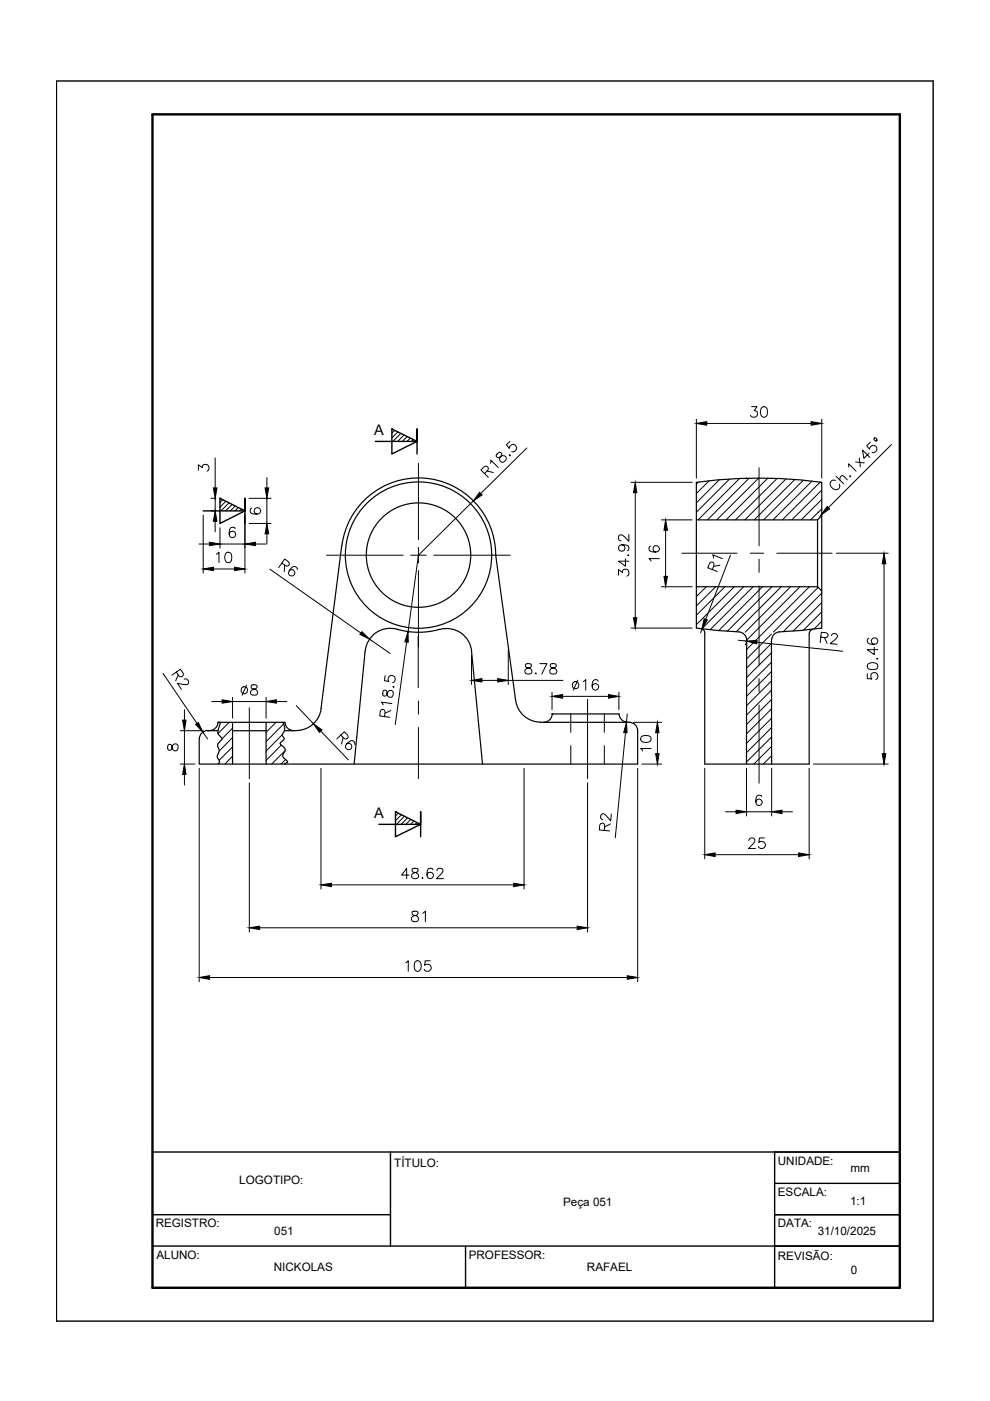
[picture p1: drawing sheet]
<svg xmlns="http://www.w3.org/2000/svg" width="210mm" height="297mm" viewBox="0 0 210 297" stroke-linecap="round" stroke-linejoin="round" font-family="sans-serif">
<!-- layer: HACHURA -->
<g fill="none" stroke="#000" stroke-width=".21">
<path d="M83.7 91.3l-.6 .5M84.4 91.6l-1.3 1.2M85 91.9l-1.7 1.7M85.7 92.2l-1.4 1.4M86.3 92.6l-1 1M87 92.9l-.7 .7M87.7 93.2l-.4 .4M88.3 93.5v.1M47.2 105.9l-.6 .6M47.9 106.3l-1.3 1.3M48.5 106.6l-1.7 1.7M49.2 107l-1.4 1.3"/>
<path d="M49.9 107.3l-1.1 1M50.5 107.6l-.7 .7M148.1 102.2l-.5 .4M150.4 101.9l-2.8 2.7M152.5 101.7l-4.9 4.9M154.7 101.6l-7.1 7M156.8 101.5l-8.8 8.7M158.8 101.4l-8.8 8.8M160.9 101.4l-8.9 8.8M162.8 101.4l-8.8 8.8M164.7 101.5l-8.8 8.7M166.7 101.5l-8.8 8.7"/>
<path d="M168.5 101.7l-8.6 8.5M170.3 101.8l-8.4 8.4M172.2 102l-8.3 8.2M173.9 102.2l-8 8M174.2 103.9l-6.3 6.3M174.2 105.9l-4.3 4.3M174.2 107.9l-2.3 2.3M147.8 124.4l-.2 .1M149.8 124.4l-2.2 2.1M151.8 124.4l-4.2 4.1M153.7 124.4l-6.1 6.1M155.7 124.4l-8.1 8"/>
<path d="M157.7 124.4l-8.9 8.9M159.7 124.4l-9.1 9.1M161.7 124.4l-9.3 9.3M163.6 134.4l-5.3 5.3M163.6 136.4l-5.3 5.3M163.6 138.4l-5.3 5.3M163.6 124.4l-9.4 9.4M165.6 124.4l-9.5 9.5M167.6 124.4l-9.6 9.6M169.6 124.4l-11.3 11.3M171.6 124.4l-13.3 13.3M173.5 124.5l-9.5 9.5"/>
<path d="M174.2 125.8l-8.1 8.1M174.2 127.7l-6 6.1M174.2 129.7l-3.9 3.9M174.2 131.7l-1.6 1.7M48.6 153.1l-2.4 2.4M49.3 154.4l-2.2 2.2M49.3 156.4l-2.8 2.8M49.3 158.4l-2.8 2.8M56.5 153.1l-.1 .2M58.5 153.1l-2.1 2.2M59.6 158l-3.2 3.2M59.8 155.8l-3.4 3.4"/>
<path d="M60.1 153.5l-3.7 3.8M60.4 159.2l-2.8 2.8M163.6 140.4l-5.3 5.3M163.6 142.4l-5.3 5.2M163.6 144.4l-5.3 5.2M163.6 146.3l-5.3 5.3M163.6 148.3l-5.3 5.3M163.6 150.3l-5.3 5.3M163.6 152.3l-5.3 5.3M163.6 154.3l-5.3 5.3M163.6 156.3l-5.3 5.3M163.6 158.3l-3.8 3.7"/>
<path d="M49.3 160.3l-1.6 1.7M60.6 161l-1 1M84.4 172.4l-.6 .6M85.1 172.7l-1.3 1.3M85.8 173l-1.7 1.8M86.4 173.4l-1.3 1.4M87.1 173.7l-1.1 1.1M87.7 174.1l-.6 .7M88.4 174.4l-.4 .4M89.1 174.7v.1M163.6 160.3l-1.8 1.7"/>
</g>
<!-- layer: CONTORNO 1 -->
<g fill="none" stroke="#000" stroke-width=".25">
<path d="M83.1 91h.1M46.6 105.6h.1M72.5 115.6l-4.4 34.7M72.5 115.6a16.4 16.4 0 0 1 17.3-14.2 16.4 16.4 0 0 1 15.3 16.3M105.1 117.7l4.2 30.8a5.3 5.3 0 0 0 5.3 4.6M158.3 101.4h.1M163.6 101.4h.1M173.3 110.2v14.2M174.2 109.3l-.9 .9h-25.7M77.4 138l-2.3 24M84.2 133.4a16.4 16.4 0 0 0 9 0M84.2 133.4a5.3 5.3 0 0 0-6.8 4.6"/>
<path d="M93.2 133.5a5.3 5.3 0 0 1 6.8 4.5M100 138.1l2.3 23.9M147.6 124.4h25.7M148.7 133.3a.87 .87 0 0 1 .7 .9v27.8h22.2v-27.7M156.6 134a1.76 1.76 0 0 1 1.7 1.7v26.3M163.6 135.7v26.3M165.3 134a1.76 1.76 0 0 0-1.7 1.7M172.4 133.4a.87 .87 0 0 0-.8 .9M173.3 124.4l.9 .9v7.9l-8.9 .8M174.2 125.3v-23a99.8 99.8 0 0 0-26.6 0v30.9l9 .8M42.2 156.7v5.3h93M44 154.9h.1"/>
<path d="M44 154.9h2.2M44 154.9a1.76 1.76 0 0 0-1.7 1.7M46.2 153.1h14.2M46.2 153.1h.1M46.2 153.1a1.76 1.76 0 0 1-1.7 1.8M46.8 153.1a4.5 4.5 0 0 0-.5 2.6l.8 .9-.6 .8a1.1 1.1 0 0 0 0 1.6l-.5 1.5 .6 .9-.3 .6M49.3 153.1v8.9M49.3 154.9h7.1M56.4 153.1v8.9M60 153.1a2.38 2.38 0 0 1-.2 2.8l.5 .8-.9 .8 .2 .4a1.16 1.16 0 0 1 .8 1.2l-.4 .8a1.35 1.35 0 0 0 .9 1.5v.2l-.6 .4M60.3 154.9h2.5M60.4 153.1a1.76 1.76 0 0 0 1.8 1.8"/>
<path d="M68.1 150.2a5.3 5.3 0 0 1-5.3 4.7M114.6 153.1h18.4a1.84 1.84 0 0 1 2.2 1.8M117 151.4h.1M117 151.4h14.2M117.1 151.3a1.76 1.76 0 0 1-1.8 1.8M131.3 151.3a1.76 1.76 0 0 0 1.7 1.8M83.8 172.1h.1"/>
<circle cx="88.7" cy="117.7" r="15.5"/>
<circle cx="88.7" cy="117.7" r="11.1"/>
</g>
<!-- layer: TRACEJADA -->
<path d="M121 151.4v3.9M121 158.1v3.9M128.1 151.4v3.9M128.1 158.1v3.9" fill="none" stroke="#000" stroke-width=".21"/>
<!-- layer: CENTRO -->
<g fill="none" stroke="#000" stroke-width=".21">
<path d="M88.7 98.2v16.3M160.9 99.2v16.5M69.2 117.7h16.3M87.1 117.7h3.3M88.7 116.1v3.3M92 117.7h16.2M144.6 117.3h11.7M159.1 117.3h2.8M160.9 118.6v2.8M164.7 117.3h11.7M88.7 134.9v10.9M88.7 121v16.2"/>
<path d="M160.9 124.2v16.8M52.9 150.1v15M88.7 148.6v2.8M88.7 154.2v10.9M124.6 148.3v16.8M160.9 143.9v2.8M160.9 149.5v16.6"/>
</g>
<!-- layer: 0 -->
<path d="M147.6 124.4h.1" fill="none" stroke="#000" stroke-width=".25"/>
<!-- layer: CONTORNO 2 -->
<path d="M12 17.2h185.9v262.9h-185.9zM79.6 93.6h8.8l-5.3-2.6v5.3l5.3-2.7v-2.6v5.3M43.1 108.3h8.8l-5.3-2.7v5.4l5.3-2.7v-2.7v5.4M80.3 174.8h8.9l-5.4-2.7v5.3l5.4-2.6v-2.7v5.3M32.3 257.5h50.5M32.3 244.2h158.5M82.8 244.2v20M164.2 257.5h26.6M164.2 250.9h26.6M164.2 244.2v28.8M32.3 264.2h158.5M98.7 264.2v8.8" fill="none" stroke="#000" stroke-width=".3"/>
<!-- layer: COTA -->
<g fill="none" stroke="#000" stroke-width=".21">
<path d="M45.6 97.1v6.3M103.2 99.9l1.4 .3M104 98.2l.1-.6 1.5 1.5M105.4 96.3l-.2 .3a.47 .47 0 0 0 .7 .4 .83 .83 0 0 1 .8-.4 .83 .83 0 0 1 .6 .5 .78 .78 0 0 1-.4 .8 .78 .78 0 0 1-.9-.2 .96 .96 0 0 1 .3-1.2 .44 .44 0 0 0-.4-.6zM108 96.5h.2v.1h-.2zM108.1 93.6l-.7 .7 .6 .8a.77 .77 0 0 1 .8-.9 .77 .77 0 0 1 .7 1 .77 .77 0 0 1-1 .5M111.7 95l-9.8 9.6M147.6 88.9v12.5M149.8 89.8h22.2M174.2 88.9v12.5M179.9 99v-.7l1.6 1.6M181.4 97.9l1.8 .3"/>
<path d="M182.2 97.1l.2 1.9M184.3 96.1l-1.1 1.1-.3-1.8 1.5 1.6M184.5 93.8l-.7 .7 .5 .7a.79 .79 0 0 1 .9-.8 .79 .79 0 0 1 .7 .9 .79 .79 0 0 1-1 .6M186.1 93.2l-.4 .4M189 94.3l-13.4 13.3M42.2 115.3h2.2M43.1 109.2v12.3M44.7 108.3h1M44.7 105.6h1M45.6 105.6v2.7M45.6 110.5v2.3M46.6 111.9v4.3"/>
<path d="M49.9 112.1a.68 .68 0 0 0-1-.2 1.3 1.3 0 0 0 .3 2.1 .69 .69 0 0 0 .8-.7 .69 .69 0 0 0-.7-.7 .69 .69 0 0 0-.7 .7M51.9 109.2v12.3M54.2 115.3h2.2M56.6 101.2v2.2M56.6 113.2v2.2M59.8 119.4l1 .6a.55 .55 0 0 0 .5-.7l-.9-.8-1.3 1.8M60.4 119.8l-.1 1.4M100.4 106.2l-11.7 11.5-2.2 16.3M102.7 100.4l.7-.7a.55 .55 0 0 0-.1-.8l-.4-.1-.3 .2-.6 .6 1.5 1.6M133.8 102.3h13M134.7 104.5v26.5M140.2 110.2h6.6"/>
<path d="M141.1 112.4v9.8M151.3 118.3l-.2-.7 2 .8M152.6 119.8l-1.3 .3M154.9 117.7l-5.3 13.6M173.4 108.6l.2 .1M177.1 101.9a.82 .82 0 0 0-1 .3 .82 .82 0 0 0 .1 1 1 1 0 0 0 .9 .6 1 1 0 0 0 .9-.6v-.5M177.3 101l1.5 1.6M177.3 117.3h11M179.6 101.8l-1-1-.4 .3-.1 .7M180.2 100.9l.1 .2zM187.4 119.5v40.3M57.2 120.7l19.3 13.5"/>
<path d="M63 120.8a.64 .64 0 0 0-.3-.6 .64 .64 0 0 0-.7 0 1.71 1.71 0 0 0-.8 1.5 .67 .67 0 0 0 1 .3 .67 .67 0 0 0 .2-1 .67 .67 0 0 0-1.1 0M78.3 135.5l4.4 3M86.2 136.1l-2.4 17.5M100 138.9v6.2M107.8 137.9v7.2M133.8 133.2h13M140.2 124.4h6.6M148.8 133.4l-.3 .8M151 120.8l.4-.9a.52 .52 0 0 0-.2-.6 .52 .52 0 0 0-.6-.1l-.5 1.2 2 .8M156.5 135.7l1.8 .2M158.3 135.7l-.3 1M160.5 136.2l18.2 1.9"/>
<path d="M174 135.1l1 .1a.55 .55 0 0 0 .5-.8l-.4-.3h-1l-.2 2.2M174.8 135.2l.6 1.2M176.3 134.8l.1-.3 .4-.2 .6 .2a.47 .47 0 0 1 0 .7l-1.4 1.3 1.5 .1M34.6 142.8l7.2 10.6M37.4 142.5l.5 .8a.54 .54 0 0 0 .7 .1 .54 .54 0 0 0 .2-.7l-.5-.8-1.9 1.3M37.8 143.1l-.6 1.2M38.2 154.9h4.9M39.1 144l.3-.1a.77 .77 0 0 1 .6 .9l-.3 .3-2.1-.2 .8 1.2M39.1 150.5v2.2M39.1 154.9v7.1M43 155.2l1 1.5M44.9 148.7h2.2"/>
<path d="M49.3 147.9v4.4M56.4 147.9v4.4M58.6 148.7h2.2M62.8 149.6l3.6 3.8M68 155l5.9 6.1M72.2 155.9l.7 .6 .4 .2a.5 .5 0 0 0 .5-.6l-.8-1-1.6 1.6M72.8 156.4l-.4 1.3M73.5 157.8a.69 .69 0 0 1 1.1 .2 .69 .69 0 0 1-.6 1 .69 .69 0 0 1-.7-.9 2.04 2.04 0 0 1 1.4-1.1 .74 .74 0 0 1 .5 .8M81.4 146.4a.84 .84 0 0 0 0 1.2l.4-.1 .1-.2a.81 .81 0 0 1 .5-.8 .81 .81 0 0 1 .9 .2 .87 .87 0 0 1-.5 1.2 .86 .86 0 0 1-.8-1.2l-.2-.4zM81.5 152l.1-1a.52 .52 0 0 0-.2-.5 .52 .52 0 0 0-.6 .1l-.3 1.2 2.2 .3M81.6 143.2l-.1 1.1 1 .2a.78 .78 0 0 1 .1-1.2 .78 .78 0 0 1 1.1 .3 .78 .78 0 0 1-.4 1.1M82.9 150.7l-1.3 .5"/>
<path d="M83.1 149.2l-2.2-.3 .3 .6M83.3 145.6h.3l-.1 .1zM102.2 144.3h3.3M107.8 144.3h11.6M117 146.8v3.7M119.3 147.6h9.7M131.2 146.8v3.7M132.6 155.3l-2.1 22.3M133 151.4l-.2 1.7M134.3 153.1h6M38.2 162h3.1M39.1 164.2v2.2"/>
<path d="M42.2 162.9v45.2M52.9 166v31.6M68.1 162.9v25.6M111.1 162.9v25.6M124.6 166v31.6M128.1 176.1v-1.3a.5 .5 0 0 0-.8-.1l-.2 1.3 2.2 .2M129.4 174.7l-1.2 .6M129.6 172.6l-.1 1.5-1.3-1.4-.2-.2-.4 .1a.71 .71 0 0 0-.1 1l.3 .2M135.2 162.9v45.2M149.4 162.9v19.2M153.8 172.1h2.3M158.3 162.9v10.1"/>
<path d="M158.3 172.1h5.3M161.5 168.9a.66 .66 0 0 0-.9-.2 1.79 1.79 0 0 0 0 2 .68 .68 0 0 0 1-.3 .68 .68 0 0 0-.5-.9 .68 .68 0 0 0-.8 .5M163.6 162.9v10.1M165.8 172.1h2.2M171.6 162.9v19.2M172.5 162h15.8M55.1 196.7h67.3M70.3 187.6h38.6M151.6 181.2h17.7M44.4 207.2h88.6"/>
<circle cx="185.6" cy="93.1" r=".29"/>
</g>
<g fill="#000" stroke="#000" stroke-width=".21">
<path d="M147.6 89.8l2.2-.4v.8zM172 89.4l2.2 .4-2.2 .4zM45.6 108.3l.4 2.2h-.8zM45.2 103.4h.8l-.4 2.2zM51.9 115.3l2.3-.3v.7zM56.2 103.4h.8l-.4 2.2zM56.6 111l.4 2.2h-.8zM101.7 104.4l.5 .5-1.8 1.3zM134.7 102.3l.3 2.2h-.7zM141.1 110.2l.4 2.2h-.7zM175.4 107.4l.5 .5-1.8 1.3zM187.4 117.3l.4 2.2h-.7z"/>
<path d="M76.7 133.9l1.6 1.6-2-1zM86.5 134l.1 2.2-.8-.1zM134.3 131h.7l-.3 2.2zM140.8 122.2h.7l-.4 2.2zM149.3 131.2l.7 .2-1.2 2zM158.3 135.9l2.2-.1-.1 .7zM38.7 152.7h.7l-.3 2.2zM41.5 153.6l.6-.4 .9 2zM47.1 148.4l2.2 .3-2.2 .4zM56.4 148.7l2.2-.3v.7zM66.4 153.4l1.9 1.4-.6 .5zM100 144.3l2.2-.4v.7z"/>
<path d="M105.5 143.9l2.3 .4-2.3 .3zM117 147.6l2.3-.3v.7zM129 147.3l2.2 .3-2.2 .4zM132.8 153.1l.2 2.2h-.8zM139.4 153.1l.3 2.2h-.7zM187.1 159.8h.7l-.4 2.2zM39.1 162l.3 2.2h-.7zM156.1 171.8l2.2 .3-2.2 .4zM163.6 172.1l2.2-.3v.7zM52.9 196.7l2.2-.3v.7zM68.1 187.6l2.2-.3v.7zM108.9 187.3l2.2 .3-2.2 .4z"/>
<path d="M122.4 196.4l2.2 .3-2.2 .4zM149.4 181.2l2.2-.4v.8zM169.3 180.8l2.3 .4-2.3 .4zM42.2 207.2l2.2-.3v.7zM133 206.9l2.2 .3-2.2 .4z"/>
</g>
<!-- layer: CONTORNO 3 -->
<path d="M32.3 24.2h158.5v248.8h-158.5z" fill="none" stroke="#000" stroke-width=".51"/>
<g font-size="5.7">
<text x="44.8" y="120.6">10</text>
<text x="110.1" y="144.3">8.78</text>
<text x="84" y="187.7">48.62</text>
</g>
<g font-size="5.3">
<text x="158" y="89.6">30</text>
<text x="134.1" y="123.5" transform="rotate(-90 134.1 123.5)">34.92</text>
<text x="140.8" y="120.3" transform="rotate(-90 140.8 120.3)">16</text>
<text x="49.7" y="148.5">8</text>
<text x="120.3" y="147.5">16</text>
<text x="187" y="145.3" transform="rotate(-90 187 145.3)">50.46</text>
<text x="139" y="160.5" transform="rotate(-90 139 160.5)">10</text>
<text x="157.3" y="181">25</text>
<text x="86.1" y="196.5">81</text>
<text x="84.7" y="207.1">105</text>
</g>
<g font-size="4.4">
<text x="40.9" y="101.2">3</text>
<text x="34.2" y="160.5">8</text>
</g>
<text font-size="4" x="51.9" y="110.1">6</text>
<g font-size="3.1">
<text x="79.3" y="92.1">A</text>
<text x="79.3" y="173.4">A</text>
</g>
<g font-size="2.5">
<text x="50.7" y="251">LOGOTIPO:</text>
<text x="83.6" y="247.4">TÍTULO:</text>
<text x="164.9" y="246.9">UNIDADE:</text>
<text x="180.3" y="248.4">mm</text>
<text x="119.4" y="255.7">Peça 051</text>
<text x="164.9" y="253.6">ESCALA:</text>
<text x="180.2" y="255.5">1:1</text>
<text x="33" y="260.3">REGISTRO:</text>
<text x="58.2" y="261.9">051</text>
<text x="164.9" y="260.2">DATA:</text>
<text x="173.4" y="261.9">31/10/2025</text>
<text x="33.2" y="266.9">ALUNO:</text>
<text x="58.1" y="269.5">NICKOLAS</text>
<text x="99.4" y="266.9">PROFESSOR:</text>
<text x="124.4" y="269.5">RAFAEL</text>
<text x="164.9" y="267.2">REVISÃO:</text>
<text x="180.4" y="270">0</text>
</g>
</svg>
